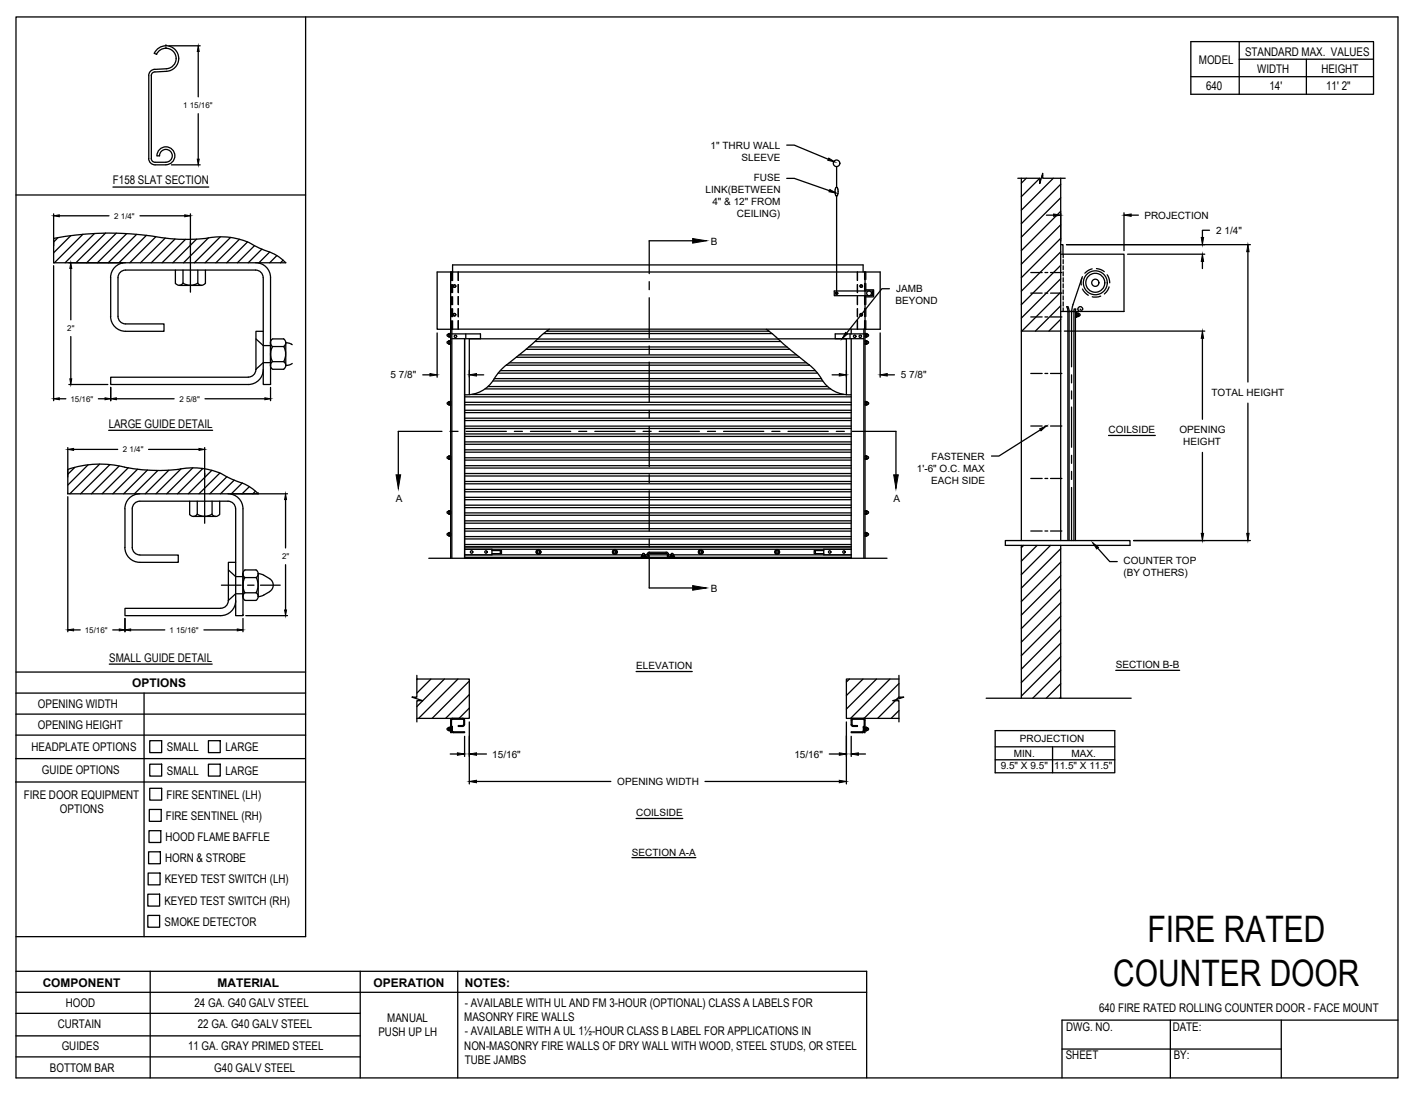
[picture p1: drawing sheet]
<svg xmlns="http://www.w3.org/2000/svg" width="279mm" height="216mm" viewBox="0 0 279 216" stroke-linecap="round" stroke-linejoin="round" font-family="sans-serif">
<!-- layer: ANNOTATIONS -->
<g fill="none" stroke="#000" stroke-width=".25">
<path d="M33.3 9h6.2M39.1 10.2v8.9M33.8 32.5h5.7M39.1 22.4v9M155.2 28.6h1.5l6.7 2.8M155.2 35.2h1.5l7 2.4M10.6 42.2v6.3M10.6 52.4v26.7M11.7 42.6h9.8M13.6 51.9h10.6M14 53v10.1M27.6 42.6h8.8"/>
<path d="M37.6 42.2v6.3M175.5 57h-1.5l-7 8.8M206.5 42.5h1.4M209.3 42v5.6M210.4 48.3h36.3M221.8 42v7.5M222.5 50.2h15.2M223.2 42.5h1.4M237.3 51.6v1.4M238.7 45.4h-1.4v1.5M246.2 49.7v25.7M11.7 78.7h1.3"/>
<path d="M13.6 75.9h7.7M14 66.4v8.4M19.4 78.7h1.3M21.8 76.5v2.6M23 78.7h11.4M40.4 78.7h11.9M53.4 76.5v2.6M83.4 74h1.4M86.3 65.7v8.7M92.6 73.1v1.3M94 74h1.4M164.2 74h1.4"/>
<path d="M167 73.1v1.3M173.7 65.7v8.7M175.1 74h1.4M210 65.3h27.7M237.3 66.8v15.9M246.2 79.6v25.7M13.4 88.3v5.8M13.4 98v26.7M14.5 88.7h8.7M29.3 88.7h10M40.4 88.3v5.8M45.6 97.5h11.1"/>
<path d="M56.3 98.6v9.5M205.3 84.8l-8.2 5.2h-1.5M218.7 85.9h9.3M237.3 89.3v16M56.3 111.4v9M216.6 108.2l2.4 2.6h1.5M223.7 106.7h23M14.5 124.3h1.3M22.2 124.3h1.3M24.7 122v2.7M25.8 124.3h6.7M40.2 124.3h6.6"/>
<path d="M47.9 122v2.7M48.5 121.5h8.2M125.5 132.5h11.1M220.2 132.3h12.6M88.8 148.8h1.5M91.7 145.3v4M92.6 142.5v12.2M94 148.8h2M94 154.2h26.5M139.1 154.2h26.5M163.6 148.8h2M167 142.5v12.2"/>
<path d="M168 145.3v4M169.4 148.8h1.4M196.4 144.2h23.6v8.3h-23.6zM196.4 147.4h23.6M196.4 149.9h23.6M207.7 147.4v5.1M124.7 169.2h12.6M125.5 161.5h9.2"/>
</g>
<g fill="#000" stroke="#000" stroke-width=".2">
<path d="M39.1 9l.2 1.2h-.4zM38.9 31.4h.4l-.2 1.1zM163.5 31.2l1.2 .8-1.4-.4zM163.7 37.4l1.3 .7-1.4-.3zM10.6 42.6l1.1-.2v.4zM14 51.9l.2 1.1h-.4zM36.4 42.4l1.2 .2-1.2 .2zM207.9 42.2l1.4 .3-1.4 .2zM221.8 42.5l1.4-.3v.5zM237.3 50.2l.2 1.4h-.5zM237 46.9h.5l-.2 1.4zM246.2 48.3l.3 1.4h-.5z"/>
<path d="M10.6 78.7l1.1-.2v.4zM13.8 74.8h.4l-.2 1.1zM20.7 78.5l1.1 .2-1.1 .2zM21.8 78.7l1.2-.2v.4zM52.3 78.5l1.1 .2-1.1 .2zM84.8 73.7l1.5 .3-1.5 .2zM92.6 74l1.4-.3v.5zM165.6 73.7l1.4 .3-1.4 .2zM166.8 65.6l.4 .3-1 1zM173.7 74l1.4-.3v.5zM237.3 65.3l.2 1.5h-.5zM13.4 88.7l1.1-.2v.4z"/>
<path d="M39.3 88.5l1.1 .2-1.1 .2zM56.3 97.5l.2 1.1h-.3zM205.1 84.6l1.4-.5-1.1 .9zM215.6 107.1l1.1 .9-.3 .3zM237 105.3h.5l-.2 1.4zM246 105.3h.5l-.3 1.4zM13.4 124.3l1.1-.2v.4zM23.5 124.1l1.2 .2-1.2 .2zM24.7 124.3l1.1-.2v.4zM46.8 124.1l1.1 .2-1.1 .2zM56.2 120.4h.3l-.2 1.1zM90.3 148.6l1.4 .2-1.4 .3z"/>
<path d="M92.6 148.8l1.4-.2v.5zM92.6 154.2l1.4-.2v.5zM165.6 148.6l1.4 .2-1.4 .3zM165.6 154l1.4 .2-1.4 .3zM168 148.8l1.4-.2v.5z"/>
</g>
<!-- layer: PUSH UP OPERATION LH -->
<g fill="none" stroke="#000" stroke-width=".25">
<path d="M164.8 37.5v.7l.3 .5M165.1 37l.2 .2M165.1 37l-.3 .5M165.1 32.9v4.1M165.1 38.7v19.4M165.3 37.2v.3M165.3 38.4l-.2 .3M165.3 37.5v.9M200.8 35.2h4.4v1l.5-2v1h4.5M201.5 35.2v71.5M202.5 35.2l-1 1M205.2 35.2l-3.7 3.6"/>
<path d="M205.7 34.6l-.1 .2M207.8 35.2l-6.3 6.3M209.3 35.2v71.5M209.3 36.4l-7.8 7.8M209.3 39l-7.8 7.8M88.9 53.7v56.5M89.1 53.7v1.7M89.1 56.2v1.5M89.1 58.5v1.6M89.3 56.2v1.5M89.3 58.5v1.6M90.4 53.7v1.7"/>
<path d="M90.4 56.2v1.5M90.4 58.5v1.6M164.6 57.4h7.5v1h-7.5zM169.2 53.7v1.7M169.2 56.2v1.5M169.2 58.5v1.6M170.3 53.7v-1.4h-81v3.1M170.6 53.7v1.5M170.6 55.9v1.5M170.6 58.4v1.7M170.7 53.7v56.5M170.8 57.2h1.6v1.4h-1.6"/>
<path d="M170.8 53.7v1.5M170.8 55.9v1.5M170.8 58.4v1.7M203.4 57.8h2.2M203.4 53.8h2.2M206.2 57.8h.5M206.2 53.8h.5M207.3 57.8h2.2M207.3 53.8h2.2M209.3 50.2h12.5v11.3h-12.5M209.3 48.3h.4v1.9M209.3 41.7l-7.8 7.8"/>
<path d="M209.3 44.4l-7.8 7.7M209.3 47l-7.8 7.8M209.3 49.7l-7.8 7.8M209.3 52.4l-7.8 7.7M209.3 55l-7.8 7.8M209.3 57.7l-7.7 7.6M209.8 50.2v.7M209.8 51.2v.8M209.8 52.5v.7M209.8 53.6v.8M209.8 54.8v.8M209.8 56v.8"/>
<path d="M209.8 57.2v.8M209.8 58.4v.8M209.8 59.6v.8M213.5 54.9l-2 6.3-.1 11.2M213.6 54.6l-.3 1 .1 .6M213.6 57l.5 .8 .6 .5M215.5 53.1l-.6 .2-.8 .6M216.3 53l.9 .2 .7 .4M217.2 58.4l-.9 .2h-.8M218.5 54.2l.3 .7 .2 .9M218.8 56.6l-.2 .6-.7 .8M88.3 66.3l.3 .1"/>
<path d="M88.3 79.4v.4M88.3 79.4l.3-.1v.6M88.3 79.8h.2M88.4 66l-.2 .1 .1 .2M88.4 65.9h.2v.6M88.4 79.8l.2 .1M88.6 67.8l-.4-.2 .4-.3v.6M88.6 67.8v.1M88.6 66h.3v.3M88.6 67.4h.3M88.6 67.8h.3M88.6 66.4h.3"/>
<path d="M88.6 79.8h.3M88.6 79.4v.4M88.6 79.8v.1M88.6 79.2v.2M88.6 79.4h.3M88.6 79.2h.3M88.9 65.8v.2M88.9 67.2v.2M88.9 66.3v.2h-.3M88.9 79.4v.4M88.9 67.4v.5h-.3M88.9 79.2v.2"/>
<path d="M88.9 65.8h-.3v.7M88.9 67.2l-.3 .1v.4M88.9 79.8v.1h-.3M88.9 65h81.8M89.1 60.9v1.6M89.2 66.8l16.9 .1M89.2 65v45.2M89.2 65.9h5.6v.9M89.3 60.9v1.6M89.3 63.3v1.7M90.4 60.9v1.6M90.4 63.3v1.7"/>
<path d="M91.7 79.9h76.3M91.7 79.4h76.3M91.7 78.3h76.3M91.7 66.8v43.4M91.9 65.9v.9M92.6 66.9v11M93.1 77.9h73.4M95.7 76.8h68.2M96.3 76.3h67M97.3 75.2h65M97.6 74.7h64.5M98.3 73.6h63"/>
<path d="M98.7 73.2h62.2M99.9 72.1h59.8M100.5 71.6h58.6M101.9 70.5h55.9M102.4 70h54.8M103.8 68.9h52M104.4 68.5h50.9M105.6 67.4h48.5M106.1 66.9h47.4M107.3 65.8h45.1M107.9 65.4h43.8M108.4 65l-1.5 1.1a66.8 66.8 0 0 1-7.5 6.3l-1.2 1.4a7.3 7.3 0 0 1-5 4l-1.6 .1"/>
<path d="M151.2 65l1.8 1.4M153.1 66.4l3.1 2.8 4 3.2 1.2 1.4 .7 1M153.5 66.9h13.5v11M162.1 74.8a6.3 6.3 0 0 0 5.8 3.1M167.7 65.9v.9M168 65v.9M168 66.8v43.4M169.2 60.9v1.6M169.2 63.3v1.7M170.5 65.9h-5.7v.9h5.7M170.5 65v45.2M170.6 60.9v1.6"/>
<path d="M170.6 63.3v1.7M170.7 66.3v.2h.3M170.7 66v-.2h.3v.2M170.7 67.4h.3M170.7 67.8h.3M170.7 66h.3M170.7 66.4h.3M170.7 66v.3M170.7 79.4v.4M170.7 79.8v.1h.3M170.8 79.4h.2v.2v.2h-.2M170.8 79.2h.2"/>
<path d="M170.8 79.2v.2M170.8 63.3v1.7h2.9v-11.3h-87.4v11.3h2.8v-1.7M170.8 60.9v1.6M171 67.8v.1M171 67.7v-.4l-.3-.1v.7h.3M171 66v.5M171 79.2v.2M171 79.8v.1M171 67.8l.4-.2-.4-.3v.6M171.2 79.8l-.2 .1M171.2 65.9h-.2v.6M171.2 66l.2 .1-.1 .2"/>
<path d="M171.2 79.8l.2-.3-.4-.2 .1 .6M171.3 66.3l-.3 .1M201.5 65.3h7.8M203.4 73.7h2.2M203.4 62.5h2.2M206.2 73.7h.5M206.2 62.5h.5M207.3 73.7h2.2M207.3 62.5h2.2M209.3 60.3l-5 5M209.3 63l-2.3 2.3M209.8 60.8v.7"/>
<path d="M210.9 61.5v-.3a.61 .61 0 0 0-.4-.7l.2 1v45.2M210.9 61.5h1.3v45.2M210.9 61.5v45.2M211.4 74v1.6M211.4 77.2v1.5M212 61l-.1 45.7M212 61h.3M212.2 61.7h.2v.9h-.2M212.3 61l-.1 .5M212.5 62.3v.2h.2M212.5 62.3h.2M212.5 62h.2"/>
<path d="M212.5 61.8h.2M212.5 61.8v.1M212.5 62v.3M212.7 61.8v.1M212.7 62.3v.2M212.7 62v.3M212.8 61.9l.3 .2-.2 .3M212.8 61.9v.5M212.9 62.4h-.1M213.1 61l.3 .2h.2a.47 .47 0 0 0-.4-.7 .47 .47 0 0 0-.5 .5 .47 .47 0 0 0 .5 .5M88.3 90.2l-.1 .2 .3 .2M88.3 90.1l.3-.1v.6"/>
<path d="M88.4 90.5l.2 .1M88.6 89.9v.7M88.6 90.1h.3v.4M88.6 90h.3M88.6 90.5h.3M88.9 90v.1M88.9 90.5v.2h-.3M91.7 93.9h76.3M91.7 93.5h76.3M91.7 97h76.3M91.7 96.6h76.3M91.7 95h76.3"/>
<path d="M91.7 95.5h76.3M91.7 99.7h76.3M91.7 98.1h76.3M91.7 98.6h76.3M91.7 90.8h76.3M91.7 90.3h76.3M91.7 91.9h76.3M91.7 92.4h76.3M91.7 87.7h76.3M91.7 87.2h76.3M91.7 88.8h76.3M91.7 89.2h76.3"/>
<path d="M91.7 84.6h76.3M91.7 84.1h76.3M91.7 85.6h76.3M91.7 86.1h76.3M91.7 83h76.3M91.7 82.5h76.3M91.7 81h76.3M91.7 81.4h76.3M170.7 90.5v.2h.3M170.7 90.1h.3M170.7 90.5h.3M170.7 90v.1"/>
<path d="M170.7 90.1v.4M170.8 90h.2M171 89.9v.2M171 90.1v.5M171.2 90.5l-.2 .1M171.3 90.2l.1 .2-.2 .2M171.3 90.1l-.3-.1v.6M203.4 94.4h2.2M203.4 84.1h2.2M206.2 94.4h.5M206.2 84.1h.5M207.3 94.4h2.2"/>
<path d="M207.3 84.1h2.2M211.4 80.3v8M211.4 89.9v1.5M211.4 93v1.6M211.4 96.2v10.5M84.6 110.2h90.4M88.3 105.3l-.1 .2 .4 .2M88.6 101.4l-.4-.3 .4-.2v.5M88.6 105.2l-.3 .1M88.6 105.2v.5M88.6 100.9v.6M88.6 105.1v.7"/>
<path d="M88.6 105.3h.3v.3M88.6 105.1h.3M88.6 105.6h.3M88.6 101h.3M88.6 101.3h.3M88.9 100.8v.1M88.9 105.1v.2M88.9 101.3v.2h-.3M88.9 105.6v.2h-.3M88.9 100.9v.4M88.9 100.8h-.3v.2M91.7 104.8h76.3"/>
<path d="M91.7 104.3h76.3M91.7 100.2h76.3M91.7 103.3h76.3M91.7 102.8h76.3M91.7 101.2h76.3M91.7 101.7h76.3M91.7 110h76.3M91.7 108.4h76.3M91.7 109.5h35M91.7 107.9h76.3M91.7 106.4h76.3M91.7 105.9h76.3"/>
<path d="M91.7 107.5h76.3M97.1 108.4v1.1M97.1 108.6h1.9v.7h-1.9M98.7 108.6v.7M106 108.5h.5l.2 .4-.2 .4h-.5l-.2-.4zM121.1 108.5h.5l.2 .4-.2 .4h-.5l-.2-.4zM126.6 109.6h.5M126.6 109.6v.3h.2a.37 .37 0 0 0 .5-.3h-.1v.3M126.8 109.6v.3M126.8 109.3h.3M126.8 109.3l-.1 .3h.6M127.1 109.3l.1 .3"/>
<path d="M127.2 109.5h.5M127.7 109.4v-.2l.5-.2h3.3a.52 .52 0 0 1 .4 .7M127.7 109.7l-.2 .2h-1v.3M127.7 109.5v.2M127.9 109.7l-.2 .4-.2 .1M127.9 109.7l.1-.4 .2-.1h3.3l.1 .1 .1 .4M127.9 109.5h3.8M131.7 109.7l.2 .4 .3 .1M131.9 109.7l.3 .2h.9v.3M131.9 109.5h.5M132.3 109.6v.3M132.3 109.9h.1"/>
<path d="M132.4 109.6h.5l.1 .3h-.6M132.5 109.6h-.2M132.5 109.6v.3M132.5 109.3h.3M132.5 109.3l-.1 .3M132.8 109.3l.1 .3h-.5M132.8 109.6v.3M132.9 109.5h35.1M138 108.5h.5l.2 .4-.2 .4h-.5l-.2-.4zM153.1 108.5h.5l.2 .4-.2 .4h-.5l-.2-.4zM160.9 108.6v.7M162.5 108.6h-1.8v.7h1.8"/>
<path d="M162.5 108.4v1.1M170.7 105.6v.2h.3M170.7 101.3v.2h.3M170.7 101h.3v-.2h-.3v.5M170.7 105.3h.3M170.7 105.6h.3M170.7 101.3h.3M170.7 105.1v.2M170.7 105.3v.3M170.8 105.1h.2M171 105.1v.2M171 105.3v.5"/>
<path d="M171 100.9v.6M171 105.2l.3 .1M171 101.4l.4-.3-.4-.2v.5M171 105.2v.5l.4-.2-.1-.2M198.4 106.7h24.6v.9h-24.6zM201.5 107.6v30.2M202 107.6l-.5 .5M203.4 104.8h2.2M204.6 107.6l-3.1 3.1M206.2 104.8h.5M207.3 107.6l-5.8 5.8M207.3 104.8h2.2"/>
<path d="M209.3 107.6v30.2M209.3 108.3l-7.8 7.8M209.3 111l-7.8 7.7M209.3 113.6l-7.8 7.8M209.3 116.3l-7.8 7.8M209.3 119l-7.8 7.7M81.4 137.6h.1M82.3 134h10.3v7.8h-10.3M82.3 133.3v4.3h-1l2.1 .7h-1.1v4.2M82.4 134l-.1 .1M85 134l-2.7 2.8M87.7 134l-5.4 5.4"/>
<path d="M90.4 134l-7.8 7.8M92.6 134.4l-7.3 7.4M92.6 137.1l-4.7 4.7M92.6 139.7l-2 2.1M167.6 134l-.6 .6M170.3 134l-3.3 3.3M173 134l-6 5.9M175.6 134l-7.8 7.8M176.7 138.3l-3.5 3.5M177.4 134h-10.4v7.8h10.4M177.4 137.6h.9l-2.1 .7h1.2v4.2M177.4 133.3v4.3"/>
<path d="M177.4 134.9l-6.9 6.9M177.4 137.6l-.5 .4M194.6 137.8h28.6M209.3 121.6l-7.8 7.8M209.3 124.3l-7.8 7.8M209.3 126.9l-7.8 7.8M209.3 129.6l-7.8 7.8M209.3 132.3l-5.5 5.5M209.3 134.9l-2.9 2.9M209.3 137.6l-.2 .2M88.4 144.1h.2M88.5 144.1l-.3-.2 .4-.3v.6"/>
<path d="M88.6 143.5v.7M88.6 143.5h.3M88.6 144.1h.3M88.9 143.5v.2M88.9 144v.2h-.3M88.9 143.7v.4M88.9 144.1l.4 .1M88.9 143.6v.6M89.1 143.4h.2v1h2.4v.2l-2.4-.1-.2-.3zM89.3 143.5l-.2 .2h-.5M91.3 143.2l.2-.2-.1-1h-2.3v2.6h-.2v-2.5l.2-.3h2.4l.2 .3-.1 1.1-.3 .1-.9 .1v-.2h.9M167.9 143l.4 .3"/>
<path d="M168 144.4h2.2l.1-.2v-.8h.2v.8l-.2 .3-2.3 .1zM168 142.1v.9M168.3 141.9l-.2 .2v.9l.2 .2M168.3 141.8l-.4 .3M168.3 141.8h2l.3 .1 .1 2.7h-.2v-2.6l-2.2-.1M168.3 143.2h.9v.2h-.9M170.3 143.5l.2 .2h.5M170.7 144.1l-.4 .1M170.7 143.6v.6M170.7 144v.2h.3M170.7 144.1h.3M171 143.5v.2"/>
<path d="M171 143.7v.5M171 143.5l-.3 .1v.5M171.2 144.1h-.2M171.2 144.1l.2-.3-.4-.2v.6M177.4 140.2l-1.6 1.6"/>
<circle cx="165.1" cy="32.2" r=".65"/>
<circle cx="89.7" cy="56.5" r=".24"/>
<circle cx="165.1" cy="57.9" r=".24"/>
<circle cx="169.9" cy="56.5" r=".24"/>
<circle cx="171.5" cy="57.9" r=".48"/>
<circle cx="216.1" cy="55.8" r="1.87"/>
<circle cx="216.1" cy="55.8" r="2.36"/>
<circle cx="216.1" cy="55.8" r=".71"/>
<circle cx="89.7" cy="62.1" r=".24"/>
<circle cx="89.9" cy="66.4" r=".24"/>
<circle cx="168.6" cy="66.4" r=".24"/>
<circle cx="169.7" cy="66.4" r=".24"/>
<circle cx="169.9" cy="62.1" r=".24"/>
<circle cx="93.1" cy="108.9" r=".24"/>
<circle cx="95.9" cy="108.9" r=".24"/>
<circle cx="106.2" cy="108.9" r=".48"/>
<circle cx="106.2" cy="108.9" r=".24"/>
<circle cx="121.3" cy="108.9" r=".48"/>
<circle cx="121.3" cy="108.9" r=".24"/>
<circle cx="138.3" cy="108.9" r=".48"/>
<circle cx="138.3" cy="108.9" r=".24"/>
<circle cx="153.3" cy="108.9" r=".48"/>
<circle cx="153.3" cy="108.9" r=".24"/>
<circle cx="163.7" cy="108.9" r=".24"/>
<circle cx="166.5" cy="108.9" r=".24"/>
</g>
<path d="M212.4 62.6h.1" fill="none" stroke="#000" stroke-width=".2"/>
<!-- layer: SECTION CUTS -->
<g fill="none" stroke="#000" stroke-width=".25">
<path d="M128.1 55.6v1.6M128.1 58.8v7.9M136.7 47.5h-8.6v6.5M128.1 68.3v1.6M128.1 71.5v7.9M87.2 85.1h-8.6v8.6M88.8 85.1h1.6M92 85.1h7.9M101.5 85.1h1.6M104.7 85.1h7.9M114.2 85.1h1.6M117.4 85.1h7.9"/>
<path d="M126.9 85.1h1.6M128.1 81v1.6M128.1 84.2v7.9M128.1 93.7v1.6M128.1 96.9v7.9M130.1 85.1h7.9M139.6 85.1h1.6M142.8 85.1h7.9M152.3 85.1h1.6M155.5 85.1h7.9M165 85.1h1.6M168.2 85.1h8.6v8.6"/>
<path d="M128.1 106.4v1.6M128.1 109.6v6.4h8.6"/>
</g>
<path d="M136.7 47.1l2.7 .4-2.7 .5zM78.1 93.7h1l-.5 2.7zM176.3 93.7h.9l-.4 2.7zM136.7 115.6l2.7 .4-2.7 .5z" fill="#000" stroke="#000" stroke-width=".2"/>
<!-- layer: DETAILS -->
<g fill="none" stroke="#000" stroke-width=".25">
<path d="M30.5 13.7a1.23 1.23 0 0 0-1.1 1.2l-.1 16.4a1.26 1.26 0 0 0 1.3 1.2h2.1M30.6 14.2a.75 .75 0 0 0-.8 .7l.1 16.4a.72 .72 0 0 0 .7 .7h2.1a1.26 1.26 0 0 0 1.3-1.2 1.26 1.26 0 0 0-1.3-1.3 1.26 1.26 0 0 0-1.2 1.2l-.5 .1a1.76 1.76 0 0 1 1.8-1.8 1.76 1.76 0 0 1 1.7 1.8 1.76 1.76 0 0 1-1.8 1.7M32.7 9.5a2.02 2.02 0 0 1 2.1 2 2.02 2.02 0 0 1-2 2.1l-2.3 .1M32.7 9a2.53 2.53 0 0 1 2.6 2.5 2.53 2.53 0 0 1-2.4 2.6l-2.3 .1M32.7 9a2.53 2.53 0 0 0-2.3 1.5l.5 .2a2.02 2.02 0 0 1 1.8-1.2M32.7 9h.1M32.7 9.5h.1M10.6 47.1a61.2 61.2 0 0 1 22.9 0 34.7 34.7 0 0 0 9.2-.3 14 14 0 0 1 8.4 2.1l1.1 .5a9 9 0 0 1 4.2 2.5h-45.8zM11.5 46.9l-.9 .9M14 46.5l-3.4 3.4M16.4 46.2l-5.7 5.7M18.6 46.1l-5.8 5.8"/>
<path d="M20.8 46l-5.8 5.9M21.8 54.8v7.6M22.9 46l-5.8 5.9M24.8 51.8a2.95 2.95 0 0 0-3 3M25 46.1l-5.8 5.8M27 46.2l-5.6 5.7M28.9 46.4l-5.4 5.5M30.7 46.7l-5.1 5.2M32.6 47l-4.9 4.9M34.5 47.2l-4.7 4.7M34.6 53.3v2.6a.88 .88 0 0 0 1.5 0M35.4 56.3h4.4"/>
<path d="M36.1 55.9a2.7 2.7 0 0 0 2.9 0M36.1 53.3v2.6M36.6 47.2l-4.6 4.7M37.6 47.8v9.9M38.8 47.2l-4.7 4.7M39 55.9a.88 .88 0 0 0 1.5 0M39 53.3v2.6M40.5 53.3v2.6M41.1 46.9l-4.9 5M43.5 46.7l-5.1 5.2M45.5 46.9l-5 5M47.2 47.2l-4.6 4.7"/>
<path d="M48.8 47.8l-4.1 4.1M50.2 48.5l-3.4 3.4M50.4 51.8a2.95 2.95 0 0 1 3 3v21.1h-1.5v-21.1a1.54 1.54 0 0 0-1.5-1.5M50.4 53.3h-25.6a1.49 1.49 0 0 0-1.5 1.5v7.6a1.49 1.49 0 0 0 1.5 1.5h7.6v1.5h-7.6a2.95 2.95 0 0 1-3-3M51.7 49.2l-2.7 2.7M53.2 49.7l-2.1 2.2M54.6 50.4l-1.4 1.5M55.9 51.4l-.5 .5M50.5 72.9a1.49 1.49 0 0 1-1.5 1.5h-27.2v1.5h27.2a2.95 2.95 0 0 0 2.9-3M50.5 66.9l1.4 1.3h1.5M51.9 65.4h-1.4v7.5M53.4 71.6h-1.5l-1.4 1.3"/>
<path d="M53.4 67.6v4.6M53.8 71.4a.9 .9 0 0 0 0 1.5h2.2M53.8 68.4l-.4 1.3v.8l.4 .9M53.8 68.4h2.2M53.8 71.4h2.2M56 66.9a.9 .9 0 0 1 0 1.5M56 66.9h-2.2a.9 .9 0 0 0 0 1.5M56 68.4a3.1 3.1 0 0 1 0 3M56 71.4a.9 .9 0 0 1 0 1.5M57.7 68l-.5-.2-.8-.2v4.5l.8-.1 .5-.3M14.8 92.2l-1.4 1.4M17.4 91.7l-4 4"/>
<path d="M19.6 91.6l-5.8 5.9M21.7 91.7l-5.8 5.8M23.5 92l-5.5 5.5M25.3 92.3l-5.1 5.2M27.1 92.6l-4.8 4.9M27.6 98.9a1.49 1.49 0 0 0-1.5 1.5M27.6 97.5a2.95 2.95 0 0 0-3 2.9M27.6 98.9h17.4a1.49 1.49 0 0 1 1.5 1.5M29.1 92.8l-4.7 4.7M31.1 92.9l-4.6 4.6M33.3 92.8l-4.6 4.7M35.1 92.6a14.1 14.1 0 0 1 10.6 1.9l3.2 1.4 2 1.5"/>
<path d="M35.1 92.6a36.3 36.3 0 0 1-12.6-.8 19.8 19.8 0 0 0-9.1 .8v4.9h37.5M35.7 92.5l-4.9 5M37.4 98.9v2.6M38 92.3l-5.1 5.2M38.9 98.9v2.6M40 92.5l-5 5M40.4 93.4v9.9M41.8 92.8l-4.7 4.7M41.8 98.9v2.6M43.3 98.9v2.6M43.4 93.3l-4.1 4.2M44.8 94.1l-3.4 3.4"/>
<path d="M45 97.5a2.95 2.95 0 0 1 2.9 2.9M46.2 94.8l-2.7 2.7M47.8 95.3l-2.1 2.2M49.2 96.1l-1.4 1.4M50.4 96.9l-.5 .6M50.9 97.5h.1M24.6 108a2.95 2.95 0 0 0 3 3M24.7 100.4v7.6M26.1 100.4v7.6a1.49 1.49 0 0 0 1.5 1.5M27.6 109.5h7.6v1.5h-7.6M38.2 101.9h4.4M38.9 101.5a.88 .88 0 0 1-1.5 0"/>
<path d="M38.9 101.5a2.7 2.7 0 0 0 2.9 0M41.8 101.5a.88 .88 0 0 0 1.5 0M43.7 115.5h3.9M45 118.5a1.49 1.49 0 0 1-1.4 1.5M45.1 112.5l1.4 1.3h1.4M46.5 118.5a2.95 2.95 0 0 1-2.9 3h-18.9v-1.4h18.9M46.5 100.4v21.1h1.4v-21.1M46.5 111h-1.4v7.6M47.9 117.2h-1.4l-1.4 1.3M47.9 113.2v4.6M48.1 112.7l.3-.2h2.1a.88 .88 0 0 1 .1 1.5h-2.3a.9 .9 0 0 1-.2-1.3zM48.3 114a3 3 0 0 0 0 3 .9 .9 0 0 0 .1 1.5h2.1a.9 .9 0 0 0 .1-1.5"/>
<path d="M48.3 117h2.2M48.9 115.5h1.2M50.5 114a3.1 3.1 0 0 1 0 3M50.9 113.2l.9 .2a3.5 3.5 0 0 1 2.1 1.7 1.49 1.49 0 0 1-.7 1.7l-1.4 .8-.9 .1M50.9 113.2v4.5M51.4 115.5h3.9"/>
</g>
<path d="M10.6 51.9h.1M53.4 75.9h.1M13.4 97.5h.1M47.9 121.5h.1" fill="none" stroke="#000" stroke-width=".2"/>
<!-- layer: TITLE BLOCK -->
<g fill="none" stroke="#000" stroke-width=".25">
<path d="M3.2 3.3h272.6v209.4h-272.6zM60.3 3.3v181.5h-57.1M235 8.2h36v10.4h-36zM235 15.1h36M244.5 11.7h26.5M244.5 8.2v10.4M3.2 38.5h57.1M22.3 36.9h18.9M21.4 84.9h20.6M3.2 136.8h57.1M3.2 132.6h57.1M21.6 131.1h20.3"/>
<path d="M28.4 136.8v48M3.1 149.7h57.1M3.1 154.3h57.1M3.2 140.9h57.1M3.2 145.1h57.1M29.5 159.7h2.3v2.4h-2.3zM29.5 146.2h2.4v2.3h-2.4zM29.5 155.6h2.4v2.3h-2.4zM29.5 150.8h2.4v2.4h-2.4zM41.1 146.2h2.4v2.3h-2.4zM41.1 150.8h2.4v2.4h-2.4zM29.2 176.5h2.3v2.3h-2.3z"/>
<path d="M29.2 172.3h2.4v2.3h-2.4zM29.3 168.1h2.3v2.4h-2.3zM29.4 163.9h2.3v2.4h-2.3zM3.2 200h67.9M3.2 195.8h167.8M3.2 191.7h167.8v21M29.2 180.7h2.3v2.3h-2.3zM29.6 191.7v21M71.1 191.7v21M90.3 191.7v21M3.2 208.6h67.9M3.2 204.4h67.9"/>
<path d="M209.6 207h43.2M230.9 201.3v11.4M252.8 201.3v11.4M275.8 201.3h-66.2v11.4"/>
</g>
<!-- layer: 0 -->
<path d="M257.8 11.7v6.9" fill="none" stroke="#000" stroke-width=".25"/>
<g font-size="7.2">
<text x="226.4" y="185.9">FIRE RATED</text>
<text x="219.7" y="194.6">COUNTER DOOR</text>
</g>
<g font-size="2.4">
<text x="245.7" y="11.1">STANDARD MAX. VALUES</text>
<text x="236.6" y="12.7">MODEL</text>
<text x="238" y="17.8">640</text>
<text x="248.1" y="14.4">WIDTH</text>
<text x="250.5" y="17.8">14'</text>
<text x="260.7" y="14.4">HEIGHT</text>
<text x="261.7" y="17.8">11' 2&quot;</text>
<text x="22.3" y="36.4">F158 SLAT SECTION</text>
<text x="21.4" y="84.4">LARGE GUIDE DETAIL</text>
<text x="21.6" y="130.6">SMALL GUIDE DETAIL</text>
<text x="26.1" y="135.5">OPTIONS</text>
<text x="7.5" y="139.7">OPENING WIDTH</text>
<text x="7.5" y="143.9">OPENING HEIGHT</text>
<text x="6.2" y="148.2">HEADPLATE OPTIONS</text>
<text x="32.9" y="148.3">SMALL</text>
<text x="44.5" y="148.3">LARGE</text>
<text x="8.3" y="152.8">GUIDE OPTIONS</text>
<text x="32.9" y="152.9">SMALL</text>
<text x="44.5" y="152.9">LARGE</text>
<text x="4.7" y="157.6">FIRE DOOR EQUIPMENT</text>
<text x="11.8" y="160.4">OPTIONS</text>
<text x="32.7" y="161.8">FIRE SENTINEL (RH)</text>
<text x="32.9" y="157.6">FIRE SENTINEL (LH)</text>
<text x="32.7" y="166">HOOD FLAME BAFFLE</text>
<text x="32.6" y="170.2">HORN &amp; STROBE</text>
<text x="32.4" y="178.5">KEYED TEST SWITCH (RH)</text>
<text x="32.5" y="174.3">KEYED TEST SWITCH (LH)</text>
<text x="32.5" y="182.7">SMOKE DETECTOR</text>
<text x="8.4" y="194.7">COMPONENT</text>
<text x="42.9" y="194.7">MATERIAL</text>
<text x="73.7" y="194.7">OPERATION</text>
<text x="91.7" y="194.7">NOTES:</text>
<text x="11.4" y="202.8">CURTAIN</text>
<text x="13" y="198.8">HOOD</text>
<text x="38.4" y="198.6">24 GA. G40 GALV STEEL</text>
<text x="39" y="202.9">22 GA. G40 GALV STEEL</text>
<text x="76.4" y="201.6">MANUAL</text>
<text x="91.6" y="201.5">MASONRY FIRE WALLS</text>
<text x="91.7" y="198.6">- AVAILABLE WITH UL AND FM 3-HOUR (OPTIONAL) CLASS A LABELS FOR</text>
<text x="210.4" y="203.6">DWG. NO.</text>
<text x="216.9" y="199.8">640 FIRE RATED ROLLING COUNTER DOOR - FACE MOUNT</text>
<text x="231.4" y="203.4">DATE:</text>
<text x="12.2" y="207.3">GUIDES</text>
<text x="37.1" y="207.2">11 GA. GRAY PRIMED STEEL</text>
<text x="74.7" y="204.5">PUSH UP LH</text>
<text x="91.6" y="207.2">NON-MASONRY FIRE WALLS OF DRY WALL WITH WOOD, STEEL STUDS, OR STEEL</text>
<text x="91.7" y="204.3">- AVAILABLE WITH A UL 1½-HOUR CLASS B LABEL FOR APPLICATIONS IN</text>
<text x="210.3" y="209.1">SHEET</text>
<text x="231.6" y="209">BY:</text>
<text x="9.8" y="211.5">BOTTOM BAR</text>
<text x="42.3" y="211.6">G40 GALV STEEL</text>
<text x="91.7" y="210">TUBE JAMBS</text>
</g>
<g font-size="2">
<text x="140.2" y="29.3">1&quot; THRU WALL</text>
<text x="146.3" y="31.7">SLEEVE</text>
<text x="148.7" y="35.7">FUSE</text>
<text x="139.2" y="38.1">LINK(BETWEEN</text>
<text x="140.6" y="40.5">4&quot; &amp; 12&quot; FROM</text>
<text x="145.4" y="42.9">CEILING)</text>
<text x="225.8" y="43.2">PROJECTION</text>
<text x="240" y="46.1">2 1/4&quot;</text>
<text x="140.3" y="48.3">B</text>
<text x="176.8" y="57.7">JAMB</text>
<text x="176.7" y="60.1">BEYOND</text>
<text x="77.1" y="74.7">5 7/8&quot;</text>
<text x="177.8" y="74.7">5 7/8&quot;</text>
<text x="239.1" y="78.2">TOTAL HEIGHT</text>
<text x="218.7" y="85.5">COILSIDE</text>
<text x="232.7" y="85.5">OPENING</text>
<text x="233.5" y="87.9">HEIGHT</text>
<text x="180.9" y="93.1">1'-6&quot; O.C. MAX</text>
<text x="183.7" y="95.5">EACH SIDE</text>
<text x="183.8" y="90.7">FASTENER</text>
<text x="78.1" y="99">A</text>
<text x="176.3" y="99">A</text>
<text x="221.7" y="113.7">(BY OTHERS)</text>
<text x="221.7" y="111.4">COUNTER TOP</text>
<text x="140.3" y="116.8">B</text>
<text x="220.2" y="131.9">SECTION B-B</text>
<text x="125.5" y="132.1">ELEVATION</text>
<text x="97.1" y="149.5">15/16&quot;</text>
<text x="156.7" y="149.5">15/16&quot;</text>
<text x="200" y="149.4">MIN.</text>
<text x="201.3" y="146.5">PROJECTION</text>
<text x="211.4" y="149.4">MAX.</text>
<text x="121.8" y="154.9">OPENING WIDTH</text>
<text x="197.5" y="151.7">9.5&quot; X 9.5&quot;</text>
<text x="208" y="151.7">11.5&quot; X 11.5&quot;</text>
<text x="125.5" y="161.1">COILSIDE</text>
<text x="124.7" y="168.8">SECTION A-A</text>
</g>
<g font-size="1.6">
<text x="36.2" y="21.3">1 15/16&quot;</text>
<text x="22.5" y="43.1">2 1/4&quot;</text>
<text x="13.3" y="65.3">2&quot;</text>
<text x="13.9" y="79.2">15/16&quot;</text>
<text x="35.4" y="79.2">2 5/8&quot;</text>
<text x="24.3" y="89.2">2 1/4&quot;</text>
<text x="55.6" y="110.4">2&quot;</text>
<text x="16.7" y="124.9">15/16&quot;</text>
<text x="33.4" y="124.9">1 15/16&quot;</text>
</g>
</svg>
